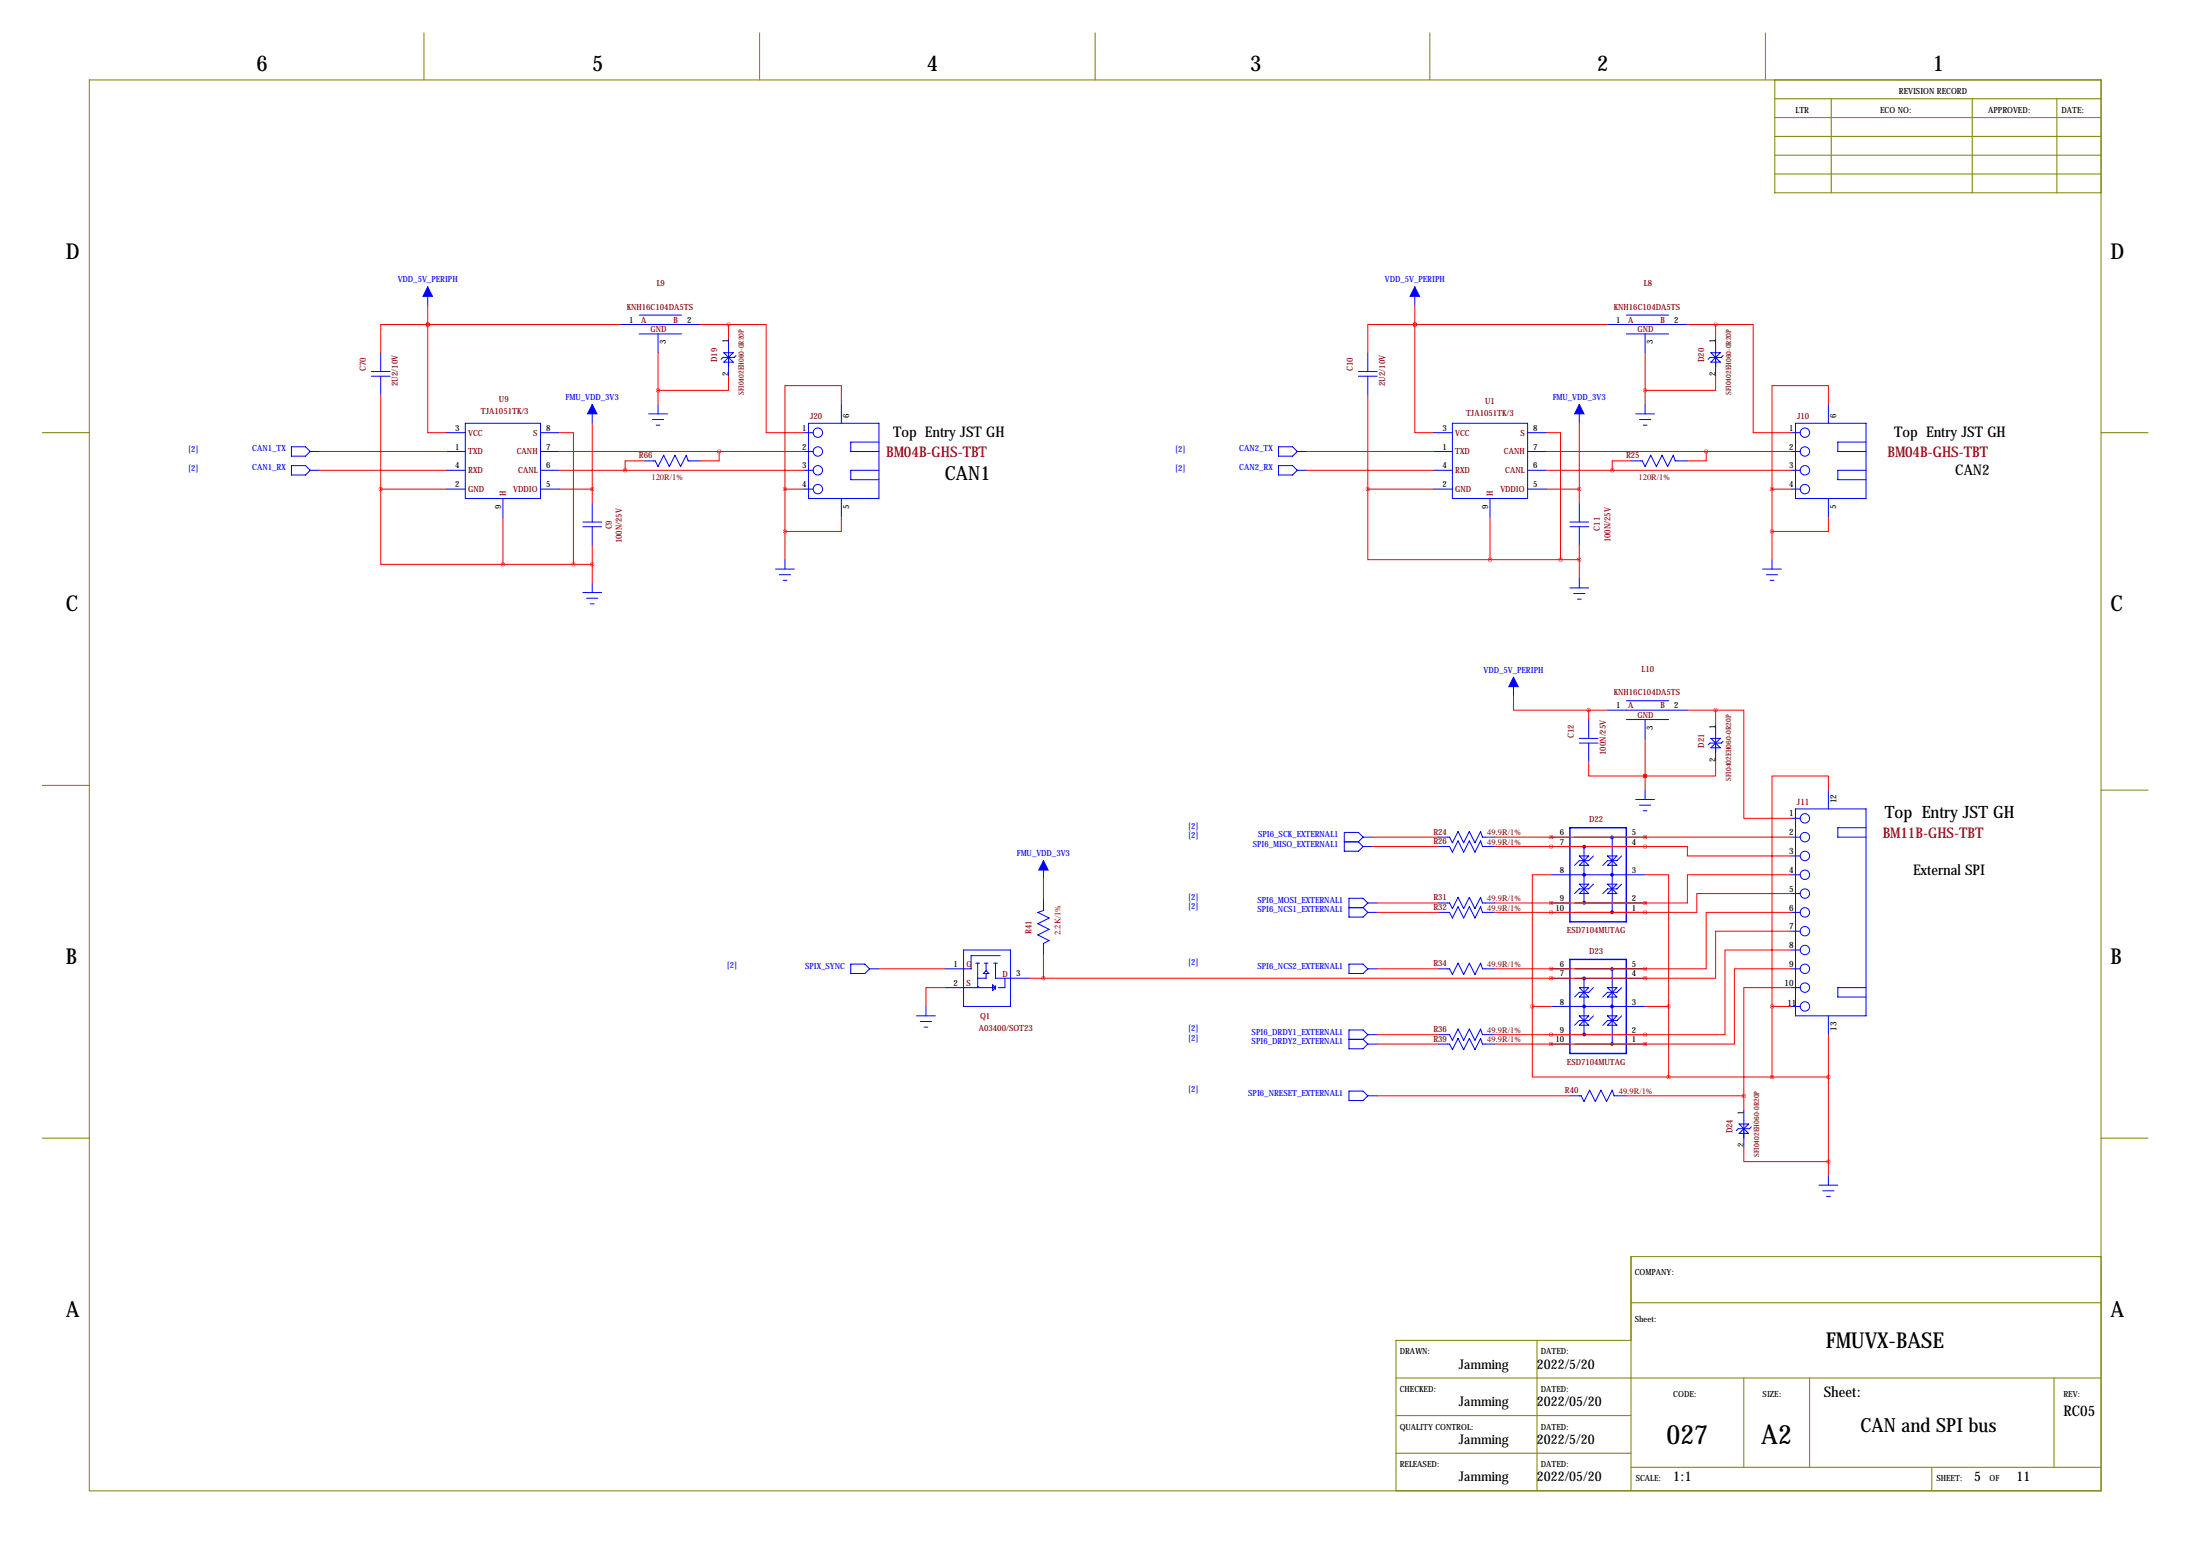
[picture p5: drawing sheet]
<svg xmlns="http://www.w3.org/2000/svg" width="594mm" height="419mm" viewBox="0 0 594 419" stroke-linecap="round" stroke-linejoin="round" font-family="sans-serif">
<g fill="none" stroke="#808000" stroke-width=".27">
<path d="M114.6 8.9v12.7M205.2 8.9v12.7M295.9 8.9v12.7M386.3 8.9v12.7M477 8.9v12.7M24.1 21.6h543.6v381h-543.6zM479.6 21.6v30.5h88.1M479.6 36.8h88.1M479.6 26.7h88.1M479.6 31.8h88.1M494.8 26.7v25.4M532.9 26.7v25.4"/>
<path d="M555.8 26.7v25.4M479.6 41.9h88.1M479.6 47h88.1M11.4 116.8h12.7M567.7 116.8h12.7M11.4 212.1h12.7M567.7 213.4h12.7M11.4 307.3h12.7M567.7 307.3h12.7M567.7 339.3h-127v63.3M440.7 351.8h127M377.2 372.1h190.5"/>
<path d="M415.3 361.9v40.7M440.7 361.9h-63.5v40.7M471.2 372.1v24.1M488.9 372.1v24.1M555 372.1v24.1M377.2 382.3h63.5M377.2 392.4h63.5M440.7 396.2h127M522 396.2v6.4"/>
</g>
<g fill="none" stroke="#00f" stroke-width=".27">
<path d="M115.6 77.5v5.1M382.3 77.5v5.1M102.9 95.2v5.1M167.6 87.6h21.6M172.7 90.2h11.4M172.7 85.1h11.4M177.8 90.2v5M195.6 95.2l2.5 2.6h-2.5l2.5-2.6zM196.8 91.4v10.2M198.9 96l-.5 .5h-3.1l-.5 .5M369.6 95.2v5.1M434.3 87.6h21.6"/>
<path d="M439.4 90.2h11.4M439.4 85.1h11.4M444.5 90.2v5M462.3 95.2h2.5l-2.5 2.6h2.5zM463.5 91.4v10.2M465.6 96l-.5 .5h-3.1l-.5 .5M100.3 101.6h5.1M100.3 100.3h5.1M102.9 101.6v5.1M120.6 116.8h5.1M125.7 114.3h20.3v20.3h-20.3zM146 116.8h5.1"/>
<path d="M160 109.2v5.1M175.3 111.8h5M176.3 113.3h3M177.3 114.8h1M177.8 109.2v2.6M217.2 116.8h2.5M218.4 114.3h19.1v20.3h-19.1zM227.3 109.2v5.1M237.5 119.4h-7.6v2.5h7.6M367 101.6h5.1M367 100.3h5.1M369.6 101.6v5.1"/>
<path d="M387.3 116.8h5.1M392.4 114.3h20.3v20.3h-20.3zM412.7 116.8h5.1M426.7 109.2v5.1M442 111.8h5M443 113.3h3M444 114.8h1M444.5 109.2v2.6M483.9 116.8h2.5M485.1 114.3h19.1v20.3h-19.1zM494 109.2v5.1M504.2 119.4h-7.6v2.5h7.6"/>
<path d="M78.7 120.6h3.8l1.3 1.3-1.3 1.3h-3.8zM78.7 125.7h3.8l1.3 1.3-1.3 1.3h-3.8zM83.8 121.9h2.6M83.8 127h2.6M120.6 121.9h5.1M120.6 127h5.1M120.6 132.1h5.1M135.9 134.6v5.1M146 121.9h5.1M146 127h5.1M146 132.1h5.1M160 135.9v5.1"/>
<path d="M174 124.5h3l.8 1.5 1.5-3.1 1.5 3.1 1.6-3.1 1.5 3.1 1.5-3.1 .5 1.6h3.3M217.2 121.9h2.5M217.2 127h2.5M217.2 132.1h2.5M227.3 134.6v5.1M237.5 127h-7.6v2.5h7.6M345.4 120.6h3.8l1.3 1.3-1.3 1.3h-3.8zM345.4 125.7h3.8l1.3 1.3-1.3 1.3h-3.8zM350.5 121.9h2.6M350.5 127h2.6M387.3 121.9h5.1M387.3 127h5.1"/>
<path d="M387.3 132.1h5.1M402.6 134.6v5.1M412.7 121.9h5.1M412.7 127h5.1M412.7 132.1h5.1M426.7 135.9v5.1M440.7 124.5h3l.8 1.5 1.5-3.1 1.5 3.1 1.6-3.1 1.5 3.1 1.5-3.1 .5 1.6h3.3M483.9 121.9h2.5M483.9 127h2.5M483.9 132.1h2.5M494 134.6v5.1M504.2 127h-7.6v2.5h7.6"/>
<path d="M157.5 142.2h5.1M157.5 141h5.1M160 142.2v5.1M160 157.5v2.5M209.5 153.7h5.1M210.6 155.2h3M211.6 156.7h1M212.1 151.1v2.6M424.2 142.2h5.1M424.2 141h5.1M424.2 158.8h5.1M426.7 142.2v5.1"/>
<path d="M426.7 156.2v2.6M476.2 153.7h5.1M477.3 155.2h3M478.3 156.7h1M478.8 151.1v2.6M157.5 160h5.1M158.5 161.5h3M159.5 163.1h1M425.2 160.3h3M426.2 161.8h1M408.9 182.9v5.1M426.7 199.4h5.1"/>
<path d="M429.3 194.3v5.1M434.3 191.8h21.6M439.4 194.3h11.4M439.4 189.2h11.4M444.5 194.3v5.1M462.3 199.4l2.5 2.5h-2.5l2.5-2.5zM463.5 195.6v10.1M426.7 200.7h5.1M429.3 200.7v5M442 215.9h5M443 217.4h3M444 218.9h1"/>
<path d="M444.5 213.4v2.5M465.6 200.2l-.5 .5h-3.1l-.5 .5M485.1 218.4h19.1v55.9h-19.1zM494 213.4v5M281.9 232.4v5.1M363.2 227.3h3.8M367 227.3l1.3 1.3M368.3 226.1h2.5M368.3 228.6h2.5M368.3 226.1l-1.3 1.2M368.3 226.1l-1.3-1.3h-3.8v5.1h3.8l1.3-1.3M388.6 226.1h3.1l.7 1.5 1.6-3.1 1.5 3.1 1.5-3.1 1.5 3.1 1.5-3.1 .6 1.6h3.3"/>
<path d="M388.6 228.6h3.1l.7 1.5 1.6-3 1.5 3 1.5-3 1.5 3 1.5-3 .6 1.5h3.3M419.1 226.1h5.1M419.1 236.2h25.4M419.1 228.6h5.1M425.4 226.1h19.1M425.4 228.6h19.1M426.7 231.1h2.6l-2.6 2.6h2.6zM426.7 238.8h2.6l-2.6 2.5h2.6zM428 228.6v15.2M430.5 231.1l-1.2 1.3h-2.6l-1.3 1.3M430.5 238.8l-1.2 1.2h-2.6l-1.3 1.3M434.3 231.1h2.6l-2.6 2.6h2.6z"/>
<path d="M434.3 238.8h2.6l-2.6 2.5h2.6zM435.6 226.1v20.3M438.1 231.1l-1.2 1.3h-2.6l-1.2 1.3M438.1 238.8l-1.2 1.2h-2.6l-1.2 1.3M483.9 226.1h2.5M483.9 221h2.5M483.9 231.1h2.5M483.9 236.2h2.5M504.2 223.5h-7.6v2.6h7.6M260.3 256.5h12.7v15.3h-12.7zM270.3 258.1h-7.9v3.5h-7.1M281.9 242.6v3.3l-1.5 .5 3.1 1.5-3.1 1.5 3.1 1.6-3.1 1.5 3.1 1.5-1.6 .8v3"/>
<path d="M364.5 245.1h3.8M368.3 245.1l1.3 1.3M369.6 246.4h2.5M369.6 243.8h2.5M369.6 243.8l-1.3 1.3M369.6 243.8l-1.3-1.2h-3.8v5h3.8l1.3-1.2M388.6 246.4h3.1l.7 1.5 1.6-3 1.5 3 1.5-3 1.5 3 1.5-3 .6 1.5h3.3M388.6 243.8h3.1l.7 1.6 1.6-3.1 1.5 3.1 1.5-3.1 1.5 3.1 1.5-3.1 .6 1.5h3.3M419.1 246.4h5.1M419.1 243.8h5.1M425.4 246.4h19.1M425.4 243.8h19.1"/>
<path d="M483.9 241.3h2.5M483.9 246.4h2.5M483.9 251.5h2.5M483.9 256.5h2.5M229.9 260.4h3.8l1.2 1.2-1.2 1.3h-3.8zM234.9 261.6h2.6M247.6 274.3h5.1M248.7 275.8h3M249.7 277.4h1M250.2 271.8v2.5M255.3 266.7h13.7M263.7 260.1h1"/>
<path d="M264.2 266.4h.1M264.2 260.1v6.6M265.7 262.9l.7-.8 .8 .8zM265.9 260.1h1.1M266.4 262.9v1.3h-2.2M266.4 260.1v2M268.2 265.9l.8 .8-.8 .8zM268.5 260.1h1M269 260.1v4.1h9.1M269 266.2v1M271.5 264.2v2.5h-1.8M364.5 260.4h3.8l1.3 1.2-1.3 1.3h-3.8z"/>
<path d="M369.6 261.6h2.5M369.6 279.4h2.5M369.6 279.4l-1.3-1.3h-3.8v5.1h3.8l1.3-1.3M369.6 279.4l-1.3 1.3M388.6 261.6h3.1l.7 1.5 1.6-3 1.5 3 1.5-3 1.5 3 1.5-3 .6 1.5h3.3M388.6 279.4h3.1l.7 1.5 1.6-3 1.5 3 1.5-3 1.5 3 1.5-3 .6 1.5h3.3M419.1 271.8h25.4M419.1 261.6h5.1M419.1 264.2h5.1M419.1 279.4h5.1M425.4 261.6h19.1M425.4 264.2h19.1"/>
<path d="M425.4 279.4h19.1M426.7 274.3h2.6l-2.6 2.6h2.6zM426.7 266.7h2.6l-2.6 2.5h2.6zM428 264.2v15.2M430.5 266.7l-1.2 1.3h-2.6l-1.3 1.2M430.5 274.3l-1.2 1.3h-2.6l-1.3 1.3M434.3 274.3h2.6l-2.6 2.6h2.6zM434.3 266.7h2.6l-2.6 2.5h2.6zM435.6 261.6v20.3M438.1 266.7l-1.2 1.3h-2.6l-1.2 1.2M438.1 274.3l-1.2 1.3h-2.6l-1.2 1.3M483.9 266.7h2.5"/>
<path d="M483.9 271.8h2.5M483.9 261.6h2.5M494 274.3v5.1M504.2 266.7h-7.6v2.5h7.6M364.5 294.6h3.8l1.3 1.3-1.3 1.3h-3.8zM364.5 280.7h3.8M368.3 280.7l1.3 1.2M369.6 281.9h2.5M369.6 295.9h2.5M388.6 281.9h3.1l.7 1.6 1.6-3.1 1.5 3.1 1.5-3.1 1.5 3.1 1.5-3.1 .6 1.5h3.3M419.1 281.9h5.1M424.2 295.9h3l.8 1.5 1.5-3 1.5 3 1.6-3 1.5 3 1.5-3 .5 1.5h3.3"/>
<path d="M425.4 281.9h19.1M471.2 299.7v10.2M469.9 303.5l2.5 2.6h-2.5l2.5-2.6zM473.2 304.3l-.5 .5h-3.1l-.5 .5M494 317.5v2.5M491.5 320h5.1M492.5 321.6h3.1M493.5 323.1h1"/>
<circle cx="221" cy="116.8" r="1.27"/>
<circle cx="487.7" cy="116.8" r="1.27"/>
<circle cx="221" cy="132.1" r="1.27"/>
<circle cx="221" cy="121.9" r="1.27"/>
<circle cx="221" cy="127" r="1.27"/>
<circle cx="487.7" cy="132.1" r="1.27"/>
<circle cx="487.7" cy="121.9" r="1.27"/>
<circle cx="487.7" cy="127" r="1.27"/>
<circle cx="487.7" cy="221" r="1.27"/>
<circle cx="487.7" cy="231.1" r="1.27"/>
<circle cx="487.7" cy="236.2" r="1.27"/>
<circle cx="487.7" cy="226.1" r="1.27"/>
<circle cx="487.7" cy="241.3" r="1.27"/>
<circle cx="487.7" cy="246.4" r="1.27"/>
<circle cx="487.7" cy="256.5" r="1.27"/>
<circle cx="487.7" cy="251.5" r="1.27"/>
<circle cx="487.7" cy="271.8" r="1.27"/>
<circle cx="487.7" cy="261.6" r="1.27"/>
<circle cx="487.7" cy="266.7" r="1.27"/>
</g>
<path d="M424.2 223.5h15.2v25.4h-15.2zM424.2 259.1h15.2v25.4h-15.2z" fill="none" stroke="#00f" stroke-width=".38"/>
<g fill="none" stroke="#00f" stroke-width=".51">
<circle cx="428" cy="228.7" r=".25"/>
<circle cx="428" cy="236.2" r=".25"/>
<circle cx="435.6" cy="226.1" r=".25"/>
<circle cx="435.6" cy="236.2" r=".25"/>
<circle cx="428" cy="243.8" r=".25"/>
<circle cx="435.6" cy="246.3" r=".25"/>
<circle cx="428" cy="264.2" r=".25"/>
<circle cx="428" cy="279.3" r=".25"/>
<circle cx="428" cy="271.8" r=".25"/>
<circle cx="435.6" cy="261.7" r=".25"/>
<circle cx="435.6" cy="271.8" r=".25"/>
<circle cx="435.6" cy="281.9" r=".25"/>
</g>
<g fill="#00f" stroke="#00f" stroke-width=".27">
<path d="M115.6 77.5l1.2 2.5h-2.5z"/>
<path d="M160 109.2l1.3 2.6h-2.6z"/>
<path d="M382.3 77.5l1.2 2.5h-2.5z"/>
<path d="M426.7 109.2l1.3 2.6h-2.6z"/>
<path d="M281.9 232.4l1.3 2.5h-2.5z"/>
<path d="M408.9 182.9l1.3 2.5h-2.5z"/>
</g>
<g fill="none" stroke="#f00" stroke-width=".27">
<path d="M115.6 87.6v29.2h5M115.6 87.6h-12.7v7.6M115.6 87.6h.1M115.6 87.6h52M115.6 82.6v5M177.8 95.2v14M189.2 87.6h7.6M196.8 87.6h10.2v29.2h10.2M196.8 87.6v3.8M382.3 87.6v29.2h5M382.3 87.6h-12.7v7.6M382.3 87.6h.1"/>
<path d="M382.3 87.6h52M382.3 82.6v5M444.5 95.2v14M455.9 87.6h7.6M463.5 87.6h10.2v29.2h10.2M463.5 87.6v3.8M102.9 106.7v25.4M151.1 116.8h3.8v35.6M160 114.3v21.6M196.8 101.6v3.8h-19M227.3 109.2v-5.1h-15.2v28M369.6 106.7v25.4"/>
<path d="M417.8 116.8h3.8v34.3M426.7 114.3v21.6M463.5 101.6v3.8h-19M494 109.2v-5.1h-15.2v28M86.4 121.9h34.2M86.4 127h34.2M102.9 132.1v20.3h33M102.9 132.1h17.7M135.9 139.7v12.7M151.1 132.1h8.9M151.1 121.9h66.1M151.1 127h66.1"/>
<path d="M174 124.5h-5.1v2.5M194.3 121.9v2.6h-5.1M212.1 132.1h5.1M212.1 132.1v19M227.3 139.7v3.8h-15.2M353.1 121.9h34.2M353.1 127h34.2M369.6 132.1v19h33M369.6 132.1h17.7M402.6 139.7v11.4M417.8 132.1h8.9M417.8 121.9h66.1"/>
<path d="M417.8 127h66.1M440.7 124.5h-5.1v2.5M461 121.9v2.6h-5.1M478.8 132.1h5.1M478.8 132.1v19M494 139.7v3.8h-15.2M135.9 152.4h24.1M160 147.3v10.2M402.6 151.1h24.1M426.7 147.3v8.9M408.9 188v3.8h20.4M429.3 191.8h5"/>
<path d="M429.3 191.8v2.5M444.5 199.4v14M455.9 191.8h7.6M463.5 191.8h7.7v29.2h12.7M463.5 191.8v3.8M429.3 205.7v3.8h15.2M444.5 209.5h.1M463.5 205.7v3.8h-19M494 213.4v-3.9h-15.2v62.3M281.9 237.5v5.1M370.8 226.1h17.8M370.8 228.6h17.8"/>
<path d="M403.9 226.1h80M403.9 228.6h40.6M419.1 226.1h.1M419.1 228.6h.1M419.1 236.2h-5.1v35.6M444.5 228.6h11.4v2.5h28M444.5 226.1h.1M444.5 228.6h.1M444.5 236.2h6.3v35.6M483.9 236.2h-28v7.6h-11.4M281.9 257.8v6.4M372.1 243.8h16.5"/>
<path d="M372.1 246.4h16.5M403.9 243.8h40.6M403.9 246.4h40.6M419.1 243.8h.1M419.1 246.4h.1M444.5 243.8h.1M444.5 246.4h.1M483.9 241.3h-25.4v5.1h-14M483.9 246.4h-22.9v15.2h-16.5M483.9 251.5h-20.4v12.7h-19M483.9 256.5h-17.8v22.9h-21.6M237.5 261.6h17.8"/>
<path d="M255.3 266.7h-5.1v5.1M278.1 264.2h166.4M372.1 261.6h16.5M372.1 279.4h16.5M403.9 261.6h40.6M403.9 279.4h40.6M414 271.8v19h36.8M414 271.8h5.1M419.1 261.6h.1M419.1 264.2h.1M419.1 279.4h.1M444.5 261.6h.1"/>
<path d="M444.5 264.2h.1M444.5 279.4h.1M444.5 271.8h6.3M450.8 271.8v19M478.8 271.8v19M478.8 271.8h5.1M483.9 261.6h-15.3v20.3h-24.1M483.9 266.7h-12.7v29.2M494 279.4v38.1M372.1 281.9h16.5M372.1 295.9h52.1M403.9 281.9h40.6"/>
<path d="M419.1 281.9h.1M439.4 295.9h31.8M444.5 281.9h.1M450.8 290.8h43.2M471.2 295.9v3.8M471.2 309.9v3.8h22.8"/>
</g>
<path d="M102.8 132.1a.05 .05 0 0 0 .1 0 .05 .05 0 0 0-.1 0zM115.5 87.6a.05 .05 0 0 0 .1 0 .05 .05 0 0 0-.1 0zM115.5 87.6a.05 .05 0 0 0 .1 0 .05 .05 0 0 0-.1 0zM196.8 87.6a.05 .05 0 0 0 .1 0 .05 .05 0 0 0-.1 0zM160 132.1a.05 .05 0 0 0 .1 0 .05 .05 0 0 0-.1 0zM369.5 132.1a.05 .05 0 0 0 .1 0 .05 .05 0 0 0-.1 0zM382.2 87.6a.05 .05 0 0 0 .1 0 .05 .05 0 0 0-.1 0zM382.2 87.6a.05 .05 0 0 0 .1 0 .05 .05 0 0 0-.1 0zM463.5 87.6a.05 .05 0 0 0 .1 0 .05 .05 0 0 0-.1 0zM426.7 132.1a.05 .05 0 0 0 .1 0 .05 .05 0 0 0-.1 0zM421.6 151.1a.05 .05 0 0 0 .1 0 .05 .05 0 0 0-.1 0zM426.7 151.1a.05 .05 0 0 0 .1 0 .05 .05 0 0 0-.1 0zM160 152.4a.05 .05 0 0 0 .1 0 .05 .05 0 0 0-.1 0zM154.9 152.4a.05 .05 0 0 0 .1 0 .05 .05 0 0 0-.1 0zM463.5 191.8a.05 .05 0 0 0 .1 0 .05 .05 0 0 0-.1 0zM450.8 271.8a.05 .05 0 0 0 .1 0 .05 .05 0 0 0-.1 0zM450.8 290.8a.05 .05 0 0 0 .1 0 .05 .05 0 0 0-.1 0zM414 271.8a.05 .05 0 0 0 .1 0 .05 .05 0 0 0-.1 0zM494 290.8a.05 .05 0 0 0 .1 0 .05 .05 0 0 0-.1 0zM471.1 295.9a.05 .05 0 0 0 .1 0 .05 .05 0 0 0-.1 0zM494 313.7a.05 .05 0 0 0 .1 0 .05 .05 0 0 0-.1 0zM281.9 264.2a.05 .05 0 0 0 .1 0 .05 .05 0 0 0-.1 0zM429.2 191.8a.05 .05 0 0 0 .1 0 .05 .05 0 0 0-.1 0z" fill="#f00" stroke="#f00" stroke-width="1"/>
<g font-size="7.3">
<text x="450.3" y="389.9">027</text>
<text x="475.9" y="389.9">A2</text>
</g>
<g font-size="5.9">
<text x="69.3" y="19.1">6</text>
<text x="160" y="19.1">5</text>
<text x="250.4" y="19.1">4</text>
<text x="337.8" y="19.1">3</text>
<text x="431.5" y="19.1">2</text>
<text x="522.2" y="19.1">1</text>
<text x="17.8" y="69.9">D</text>
<text x="570.2" y="69.9">D</text>
<text x="17.8" y="165.1">C</text>
<text x="570.2" y="165.1">C</text>
<text x="17.8" y="260.4">B</text>
<text x="570.2" y="260.4">B</text>
<text x="17.8" y="355.6">A</text>
<text x="570.2" y="355.6">A</text>
<text x="493.3" y="364">FMUVX-BASE</text>
</g>
<g font-size="5.3">
<text x="255.3" y="129.5">CAN1</text>
<text x="502.7" y="386.6">CAN and SPI bus</text>
</g>
<text font-size="4.6" x="509.3" y="221">Top Entry JST GH</text>
<g font-size="4">
<text x="241.3" y="118.1">Top Entry JST GH</text>
<text x="511.8" y="118.1">Top Entry JST GH</text>
<text x="528.3" y="128.3">CAN2</text>
<text x="516.9" y="236.2">External SPI</text>
<text x="492.8" y="377.2">Sheet:</text>
<text x="557.5" y="382.4">RC05</text>
</g>
<g font-size="4" fill="#800000">
<text x="239.5" y="123.4">BM04B-GHS-TBT</text>
<text x="510" y="123.4">BM04B-GHS-TBT</text>
<text x="508.7" y="226.3">BM11B-GHS-TBT</text>
</g>
<g font-size="3.6">
<text x="394.2" y="369.6">Jamming</text>
<text x="415.3" y="369.6">2022/5/20</text>
<text x="394.2" y="379.7">Jamming</text>
<text x="415.3" y="379.7">2022/05/20</text>
<text x="394.2" y="389.9">Jamming</text>
<text x="415.3" y="389.9">2022/5/20</text>
<text x="394.2" y="400.1">Jamming</text>
<text x="415.3" y="400.1">2022/05/20</text>
<text x="452.1" y="400.1">1:1</text>
<text x="533.4" y="400.1">5</text>
<text x="544.8" y="400.1">11</text>
</g>
<g font-size="2.4">
<text x="483.4" y="220.5">1</text>
<text x="496.2" y="216.9" transform="rotate(-90 496.2 216.9)">12</text>
<text x="483.4" y="225.6">2</text>
<text x="483.4" y="230.6">3</text>
<text x="483.4" y="235.7">4</text>
<text x="483.4" y="240.8">5</text>
<text x="483.4" y="245.9">6</text>
<text x="483.4" y="251">7</text>
<text x="483.4" y="256">8</text>
<text x="483.4" y="261.1">9</text>
<text x="482.2" y="266.2">10</text>
<text x="482.9" y="271.5">11</text>
<text x="496.2" y="278.3" transform="rotate(-90 496.2 278.3)">13</text>
</g>
<text font-size="2.4" fill="#800000" x="485.5" y="217.3">J11</text>
<g font-size="2.3">
<text x="513.1" y="25.4">REVISION RECORD</text>
<text x="485.1" y="30.5">LTR</text>
<text x="508" y="30.5">ECO NO:</text>
<text x="537.2" y="30.5">APPROVED:</text>
<text x="557" y="30.5">DATE:</text>
<text x="170" y="87.1">1</text>
<text x="185.7" y="87.1">2</text>
<text x="436.7" y="87.1">1</text>
<text x="452.4" y="87.1">2</text>
<text x="179.9" y="92.9" transform="rotate(-90 179.9 92.9)">3</text>
<text x="196.9" y="92.7" transform="rotate(-90 196.9 92.7)">1</text>
<text x="446.6" y="92.9" transform="rotate(-90 446.6 92.9)">3</text>
<text x="463.6" y="92.7" transform="rotate(-90 463.6 92.7)">1</text>
<text x="196.9" y="101.5" transform="rotate(-90 196.9 101.5)">2</text>
<text x="463.6" y="101.5" transform="rotate(-90 463.6 101.5)">2</text>
<text x="229.5" y="112.8" transform="rotate(-90 229.5 112.8)">6</text>
<text x="496.1" y="112.8" transform="rotate(-90 496.1 112.8)">6</text>
<text x="123" y="116.3">3</text>
<text x="147.6" y="116.3">8</text>
<text x="216.7" y="116.3">1</text>
<text x="389.7" y="116.3">3</text>
<text x="414.3" y="116.3">8</text>
<text x="483.4" y="116.3">1</text>
<text x="123" y="121.4">1</text>
<text x="147.6" y="121.4">7</text>
<text x="216.7" y="121.4">2</text>
<text x="389.7" y="121.4">1</text>
<text x="414.3" y="121.4">7</text>
<text x="483.4" y="121.4">2</text>
<text x="123" y="126.5">4</text>
<text x="123" y="131.6">2</text>
<text x="147.6" y="131.6">5</text>
<text x="147.6" y="126.5">6</text>
<text x="216.7" y="126.5">3</text>
<text x="216.7" y="131.6">4</text>
<text x="389.7" y="126.5">4</text>
<text x="389.7" y="131.6">2</text>
<text x="414.3" y="131.6">5</text>
<text x="414.3" y="126.5">6</text>
<text x="483.4" y="126.5">3</text>
<text x="483.4" y="131.6">4</text>
<text x="135.4" y="137.3" transform="rotate(-90 135.4 137.3)">9</text>
<text x="229.5" y="137.3" transform="rotate(-90 229.5 137.3)">5</text>
<text x="402.1" y="137.3" transform="rotate(-90 402.1 137.3)">9</text>
<text x="496.1" y="137.3" transform="rotate(-90 496.1 137.3)">5</text>
<text x="436.7" y="191.3">1</text>
<text x="452.4" y="191.3">2</text>
<text x="446.6" y="197" transform="rotate(-90 446.6 197)">3</text>
<text x="463.6" y="196.8" transform="rotate(-90 463.6 196.8)">1</text>
<text x="463.6" y="205.7" transform="rotate(-90 463.6 205.7)">2</text>
<text x="421.5" y="225.6">6</text>
<text x="440.9" y="225.6">5</text>
<text x="421.5" y="228.1">7</text>
<text x="440.9" y="228.1">4</text>
<text x="421.5" y="235.7">8</text>
<text x="440.9" y="235.7">3</text>
<text x="420.3" y="245.9">10</text>
<text x="421.5" y="243.3">9</text>
<text x="440.9" y="245.9">1</text>
<text x="440.9" y="243.3">2</text>
<text x="257.6" y="261.1">1</text>
<text x="274.6" y="263.7">3</text>
<text x="421.5" y="261.1">6</text>
<text x="421.5" y="263.7">7</text>
<text x="440.9" y="263.7">4</text>
<text x="440.9" y="261.1">5</text>
<text x="257.6" y="266.2">2</text>
<text x="421.5" y="271.3">8</text>
<text x="440.9" y="271.3">3</text>
<text x="420.3" y="281.4">10</text>
<text x="421.5" y="278.9">9</text>
<text x="440.9" y="281.4">1</text>
<text x="440.9" y="278.9">2</text>
<text x="471.2" y="301" transform="rotate(-90 471.2 301)">1</text>
<text x="471.2" y="309.8" transform="rotate(-90 471.2 309.8)">2</text>
<text x="441.7" y="344.2">COMPANY:</text>
<text x="441.7" y="356.9">Sheet:</text>
<text x="378.2" y="365.8">DRAWN:</text>
<text x="416.3" y="365.8">DATED:</text>
<text x="378.2" y="375.9">CHECKED:</text>
<text x="416.3" y="375.9">DATED:</text>
<text x="452.1" y="377.2">CODE:</text>
<text x="476.3" y="377.2">SIZE:</text>
<text x="557.5" y="377.2">REV:</text>
<text x="378.2" y="386.1">QUALITY CONTROL:</text>
<text x="416.3" y="386.1">DATED:</text>
<text x="378.2" y="396.2">RELEASED:</text>
<text x="416.3" y="396.2">DATED:</text>
<text x="442" y="400">SCALE:</text>
<text x="523.2" y="400">SHEET:</text>
<text x="537.6" y="400">OF</text>
</g>
<g font-size="2.3" fill="#00f">
<text x="107.5" y="76.2">VDD_5V_PERIPH</text>
<text x="374.2" y="76.2">VDD_5V_PERIPH</text>
<text x="152.8" y="108">FMU_VDD_3V3</text>
<text x="419.5" y="108">FMU_VDD_3V3</text>
<text x="50.8" y="122">[2]</text>
<text x="68.1" y="121.9">CAN1_TX</text>
<text x="317.5" y="122">[2]</text>
<text x="334.8" y="121.9">CAN2_TX</text>
<text x="50.8" y="127.1">[2]</text>
<text x="68.1" y="127">CAN1_RX</text>
<text x="317.5" y="127.1">[2]</text>
<text x="334.8" y="127">CAN2_RX</text>
<text x="400.8" y="181.6">VDD_5V_PERIPH</text>
<text x="321.1" y="223.9">[2]</text>
<text x="321.1" y="226.4">[2]</text>
<text x="339.9" y="226.1">SPI6_SCK_EXTERNAL1</text>
<text x="274.8" y="231.1">FMU_VDD_3V3</text>
<text x="338.5" y="228.6">SPI6_MISO_EXTERNAL1</text>
<text x="321.1" y="242.9">[2]</text>
<text x="321.1" y="245.5">[2]</text>
<text x="339.8" y="243.8">SPI6_MOSI_EXTERNAL1</text>
<text x="339.8" y="246.4">SPI6_NCS1_EXTERNAL1</text>
<text x="196.4" y="261.5">[2]</text>
<text x="217.5" y="261.6">SPIX_SYNC</text>
<text x="321.1" y="260.7">[2]</text>
<text x="339.8" y="261.6">SPI6_NCS2_EXTERNAL1</text>
<text x="321.1" y="278.5">[2]</text>
<text x="321.1" y="281">[2]</text>
<text x="338.2" y="279.4">SPI6_DRDY1_EXTERNAL1</text>
<text x="338.2" y="281.9">SPI6_DRDY2_EXTERNAL1</text>
<text x="321.1" y="295">[2]</text>
<text x="337.3" y="295.9">SPI6_NRESET_EXTERNAL1</text>
</g>
<g font-size="2.3" fill="#800000">
<text x="177.4" y="77.2">L9</text>
<text x="444.1" y="77.2">L8</text>
<text x="169.3" y="83.7">KNH16C104DA5TS</text>
<text x="436" y="83.7">KNH16C104DA5TS</text>
<text x="173.2" y="87.2">A</text>
<text x="175.8" y="89.7">GND</text>
<text x="181.9" y="87.2">B</text>
<text x="439.9" y="87.2">A</text>
<text x="442.5" y="89.7">GND</text>
<text x="448.6" y="87.2">B</text>
<text x="98.9" y="100.2" transform="rotate(-90 98.9 100.2)">C70</text>
<text x="193.8" y="97.8" transform="rotate(-90 193.8 97.8)">D19</text>
<text x="365.6" y="100.2" transform="rotate(-90 365.6 100.2)">C10</text>
<text x="460.5" y="97.8" transform="rotate(-90 460.5 97.8)">D20</text>
<text x="107.5" y="104.2" transform="rotate(-90 107.5 104.2)">2U2/10V</text>
<text x="374.2" y="104.2" transform="rotate(-90 374.2 104.2)">2U2/10V</text>
<text x="129.9" y="111.8">TJA1051TK/3</text>
<text x="134.8" y="108.5">U9</text>
<text x="218.9" y="113.2">J20</text>
<text x="396.1" y="112.4">TJA1051TK/3</text>
<text x="401.3" y="109.2">U1</text>
<text x="485.6" y="113.2">J10</text>
<text x="126.5" y="117.6">VCC</text>
<text x="144.1" y="117.6">S</text>
<text x="393.2" y="117.6">VCC</text>
<text x="410.8" y="117.6">S</text>
<text x="126.5" y="122.7">TXD</text>
<text x="139.6" y="122.7">CANH</text>
<text x="172.7" y="123.8">R66</text>
<text x="393.2" y="122.7">TXD</text>
<text x="406.3" y="122.7">CANH</text>
<text x="439.4" y="123.8">R25</text>
<text x="126.5" y="127.8">RXD</text>
<text x="140" y="127.8">CANL</text>
<text x="176" y="129.5">120R/1%</text>
<text x="393.2" y="127.8">RXD</text>
<text x="406.7" y="127.8">CANL</text>
<text x="442.7" y="129.5">120R/1%</text>
<text x="126.5" y="132.9">GND</text>
<text x="136.7" y="133.9" transform="rotate(-90 136.7 133.9)">H</text>
<text x="138.7" y="132.9">VDDIO</text>
<text x="393.2" y="132.9">GND</text>
<text x="403.4" y="133.9" transform="rotate(-90 403.4 133.9)">H</text>
<text x="405.4" y="132.9">VDDIO</text>
<text x="165.4" y="143" transform="rotate(-90 165.4 143)">C9</text>
<text x="432.3" y="143.3" transform="rotate(-90 432.3 143.3)">C11</text>
<text x="168" y="146.7" transform="rotate(-90 168 146.7)">100N/25V</text>
<text x="435.2" y="146.5" transform="rotate(-90 435.2 146.5)">100N/25V</text>
<text x="443.5" y="181.4">L10</text>
<text x="436" y="187.8">KNH16C104DA5TS</text>
<text x="439.9" y="191.3">A</text>
<text x="448.6" y="191.3">B</text>
<text x="442.5" y="193.8">GND</text>
<text x="425.2" y="199.3" transform="rotate(-90 425.2 199.3)">C12</text>
<text x="433.9" y="203.9" transform="rotate(-90 433.9 203.9)">100N/25V</text>
<text x="460.5" y="201.9" transform="rotate(-90 460.5 201.9)">D21</text>
<text x="429.4" y="222">D22</text>
<text x="387.3" y="225.4">R24</text>
<text x="387.3" y="227.9">R26</text>
<text x="401.8" y="225.6">49.9R/1%</text>
<text x="401.8" y="228.1">49.9R/1%</text>
<text x="387.3" y="243.2">R31</text>
<text x="387.3" y="245.7">R32</text>
<text x="401.8" y="243.3">49.9R/1%</text>
<text x="401.8" y="245.9">49.9R/1%</text>
<text x="278.7" y="252.3" transform="rotate(-90 278.7 252.3)">R41</text>
<text x="286.5" y="252.5" transform="rotate(-90 286.5 252.5)">2.2K/1%</text>
<text x="423.4" y="252.1">ESD7104MUTAG</text>
<text x="429.4" y="257.6">D23</text>
<text x="261.1" y="261.2">G</text>
<text x="270.8" y="263.7">D</text>
<text x="387.3" y="260.9">R34</text>
<text x="401.8" y="261.1">49.9R/1%</text>
<text x="261.1" y="266.2">S</text>
<text x="264.8" y="275.1">Q1</text>
<text x="264.5" y="278.5">A03400/SOT23</text>
<text x="387.3" y="278.7">R36</text>
<text x="387.3" y="281.3">R39</text>
<text x="401.8" y="278.9">49.9R/1%</text>
<text x="401.8" y="281.4">49.9R/1%</text>
<text x="423.4" y="287.6">ESD7104MUTAG</text>
<text x="422.8" y="295.2">R40</text>
<text x="437.4" y="295.4">49.9R/1%</text>
<text x="468.1" y="306.1" transform="rotate(-90 468.1 306.1)">D24</text>
</g>
<g font-size="2" fill="#800000">
<text x="201" y="106.7" transform="rotate(-90 201 106.7)">SFI0402EH060-0R20P</text>
<text x="467.7" y="106.7" transform="rotate(-90 467.7 106.7)">SFI0402EH060-0R20P</text>
<text x="467.7" y="210.8" transform="rotate(-90 467.7 210.8)">SFI0402EH060-0R20P</text>
<text x="475.3" y="312.4" transform="rotate(-90 475.3 312.4)">SFI0402EH060-0R20P</text>
</g>
</svg>
